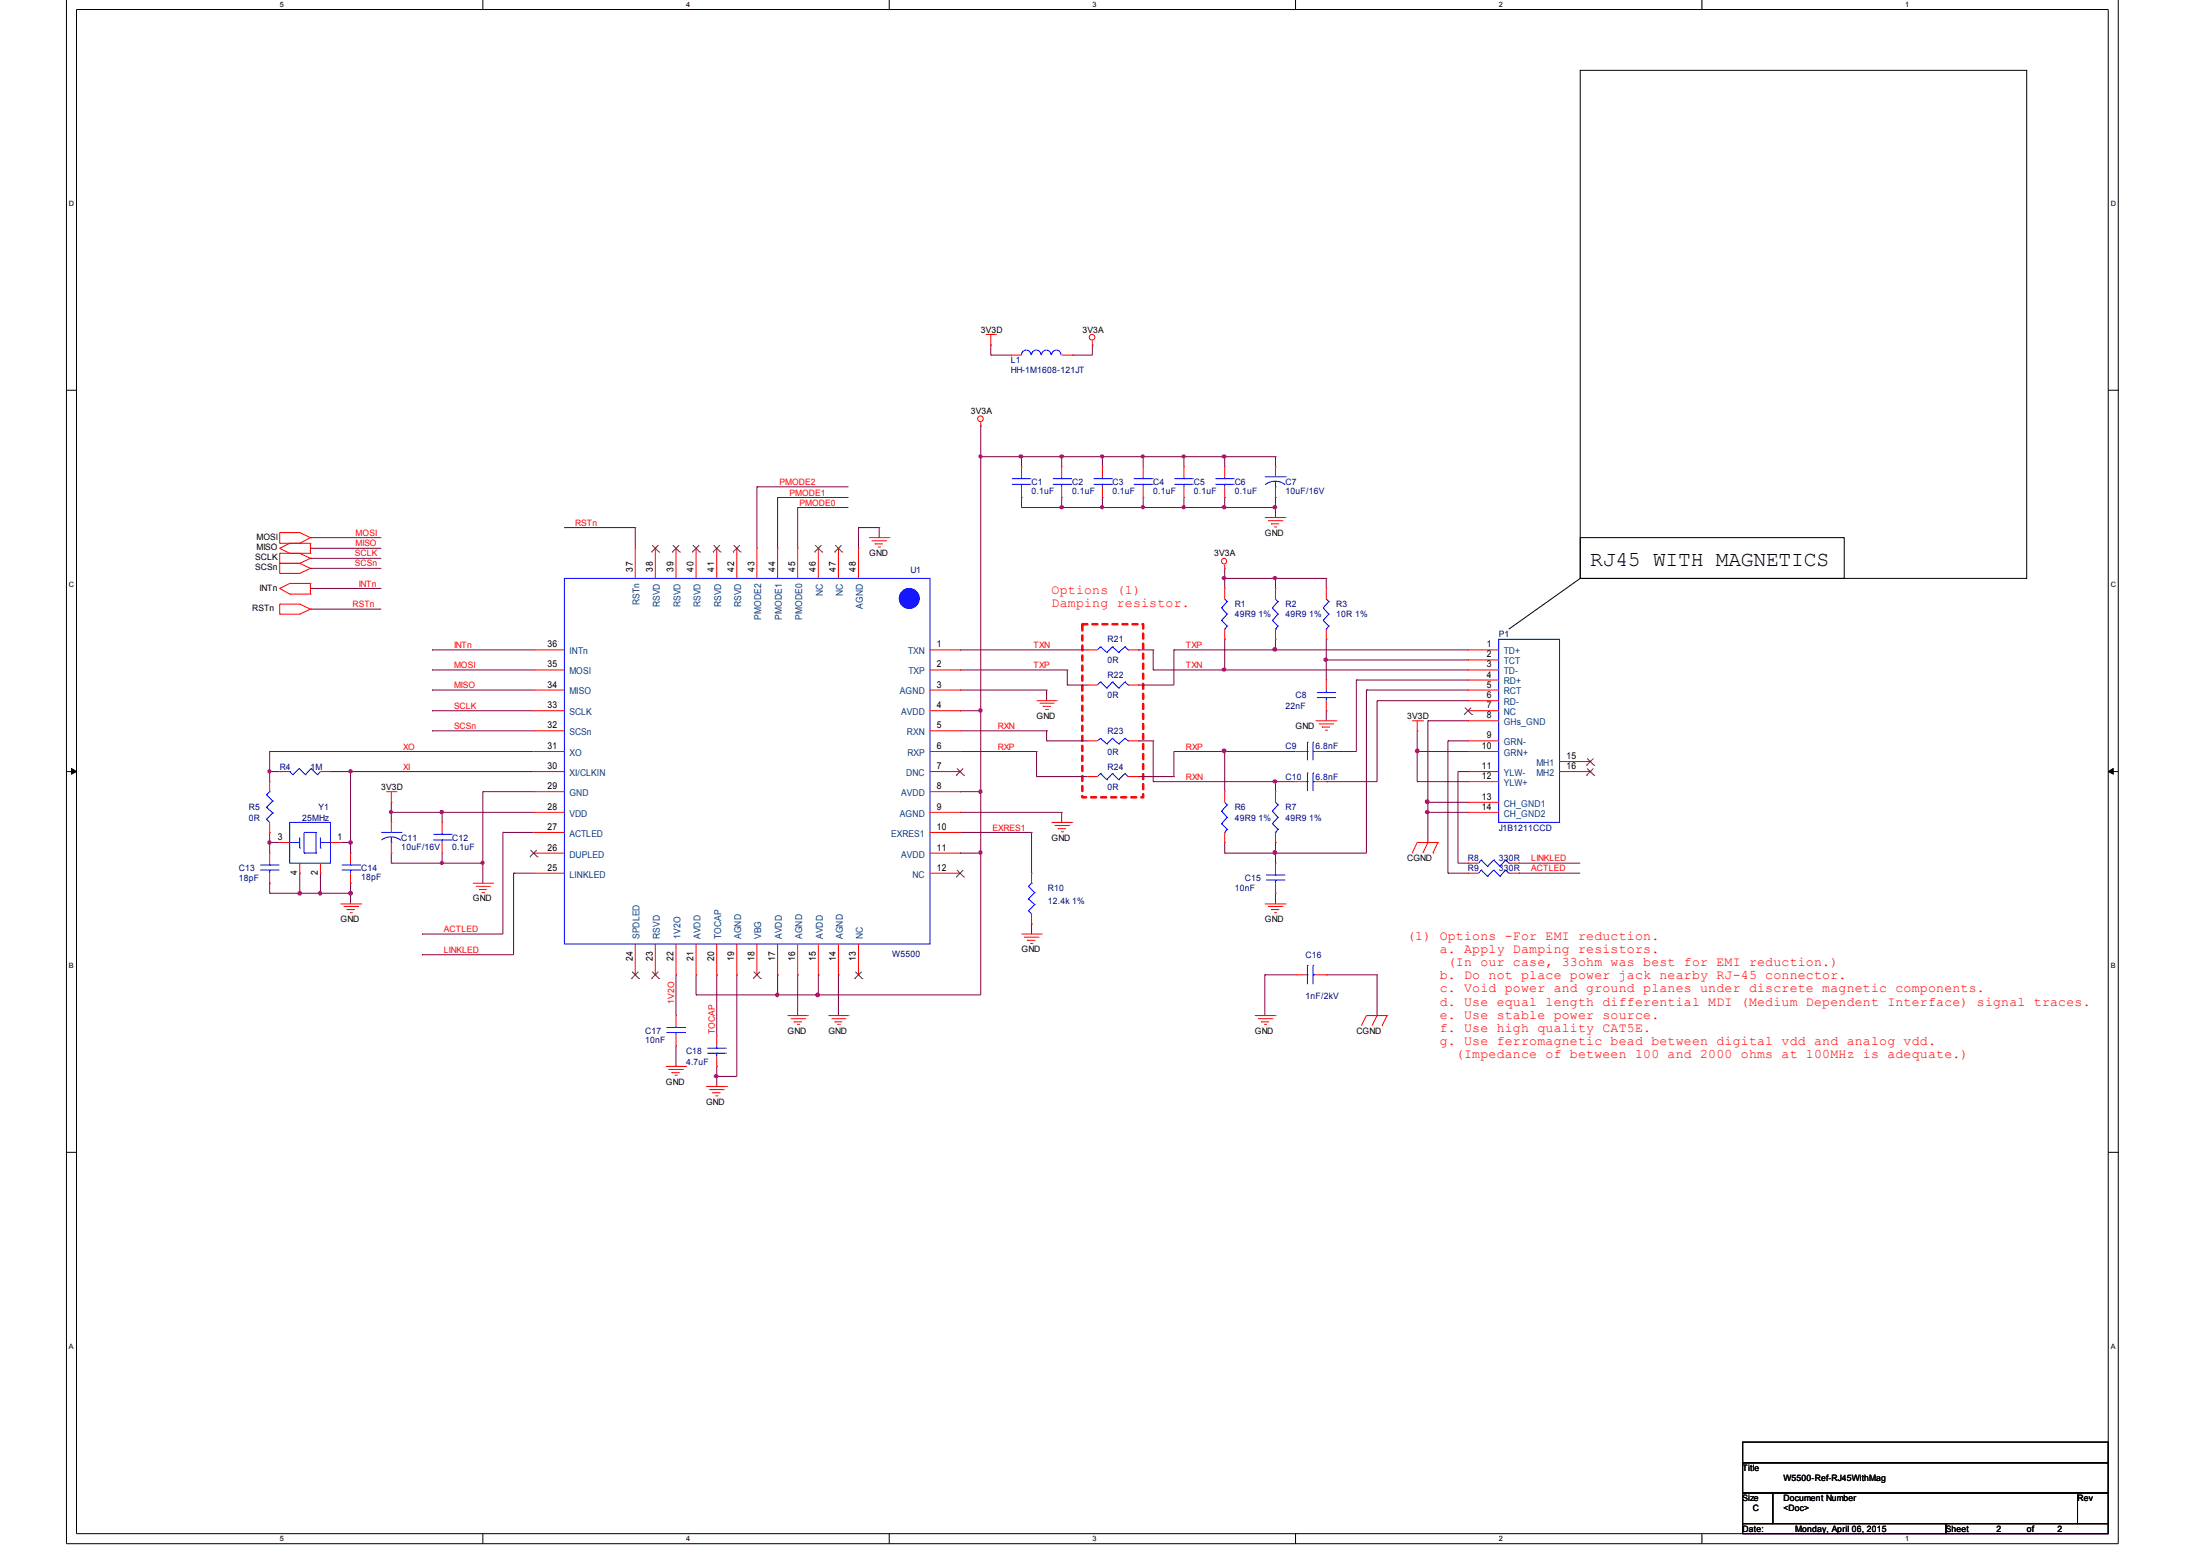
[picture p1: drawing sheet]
<svg xmlns="http://www.w3.org/2000/svg" width="297mm" height="210mm" viewBox="0 0 297 210" stroke-linecap="round" stroke-linejoin="round" font-family="sans-serif">
<path d="M9 -.1v208.5h277v-208.5M10.3 1.3h274.3v205.7h-274.3z" fill="none" stroke="#000" stroke-width=".14"/>
<g fill="#fff">
<path d="M37.8 .1h.4v1h-.4z"/>
<path d="M37.8 207.2h.4v1h-.4z"/>
</g>
<path d="M65.2 -.1v1.4M65.2 207v1.4" fill="none" stroke="#000" stroke-width=".14"/>
<g fill="#fff">
<path d="M92.6 .1h.4v1h-.4z"/>
<path d="M92.6 207.2h.4v1h-.4z"/>
</g>
<path d="M120.1 -.1v1.4M120.1 207v1.4" fill="none" stroke="#000" stroke-width=".14"/>
<g fill="#fff">
<path d="M147.5 .1h.4v1h-.4z"/>
<path d="M147.5 207.2h.4v1h-.4z"/>
</g>
<path d="M174.9 -.1v1.4M174.9 207v1.4" fill="none" stroke="#000" stroke-width=".14"/>
<g fill="#fff">
<path d="M202.4 .1h.4v1h-.4z"/>
<path d="M202.4 207.2h.4v1h-.4z"/>
</g>
<path d="M229.8 -.1v1.4M229.8 207v1.4" fill="none" stroke="#000" stroke-width=".14"/>
<g fill="#fff">
<path d="M257.2 .1h.4v1h-.4z"/>
<path d="M257.2 207.2h.4v1h-.4z"/>
<path d="M9.3 26.9h.5v1.1h-.5z"/>
<path d="M285 26.9h.5v1.1h-.5z"/>
<path d="M9.3 78.3h.5v1h-.5z"/>
<path d="M285 78.3h.5v1h-.5z"/>
</g>
<path d="M9 52.7h1.3M284.6 52.7h1.4" fill="none" stroke="#000" stroke-width=".14"/>
<g fill="#fff">
<path d="M9.3 129.8h.5v1h-.5z"/>
<path d="M285 129.8h.5v1h-.5z"/>
</g>
<path d="M9 104.2h1.3M284.6 104.2h1.4" fill="none" stroke="#000" stroke-width=".14"/>
<path d="M9.7 103.7l.6 .5-.6 .3zM284.6 104.2l.7-.5v.8z" fill="#000" stroke="#000" stroke-width=".14"/>
<g fill="#fff">
<path d="M9.3 181.2h.5v1h-.5z"/>
<path d="M285 181.2h.5v1h-.5z"/>
</g>
<g fill="none" stroke="#000" stroke-width=".14">
<path d="M213.4 9.5h60.2v68.6h-60.2zM213.4 72.6h35.6v5.5h-35.6zM213.4 78.1h.1M213.4 78.1l-9.7 6.8M9 155.5h1.3M284.6 155.5h1.4M235.3 194.7h49.3v2.8h-49.3zM235.3 197.5h49.3v4h-49.3zM235.3 201.5h4.1v4.2h-4.1zM235.3 205.7h27.4v1.3h-27.4zM239.4 201.5h41.1v4.2h-41.1zM262.7 205.7h21.9v1.3h-21.9z"/>
<path d="M280.5 201.5h4.1v4.2h-4.1z"/>
</g>
<path d="M146.1 84.3h8.2v23.3h-8.2v-23.3" fill="none" stroke="#f00" stroke-width=".34" stroke-dasharray=".7 .7"/>
<g fill="none" stroke="#800040" stroke-width=".14">
<path d="M132.4 57.5h.1M132.4 57.5v76.8h-38.4M133.8 46.6h.1M133.8 47.9h.1M133.8 46.6v1.3M133.8 47.9h2.7M144.8 47.9h.1M147.5 46.6h.1M147.5 46.6v1.3h-2.7M41.9 79.4h.1M41.9 74h.1M41.9 72.6h.1"/>
<path d="M41.9 75.4h.1M41.9 76.7h.1M41.9 79.4h9.6M41.9 74h9.6M41.9 72.6h9.6M41.9 75.4h9.6M41.9 76.7h9.6M76.2 71.2h.1M76.2 71.2h9.6M85.8 71.2h.1M85.8 71.2v2.8M102.2 65.7h.1"/>
<path d="M102.2 65.7v8.3M102.2 65.7h12.4M105 67.2h.1M105 67.2v6.8M105 67.2h9.6M107.7 68.5h.1M107.7 68.5v5.5M107.7 68.5h6.9M115.9 71.2h.1M115.9 71.2v2.8M115.9 71.2h2.8M118.7 71.2h.1"/>
<path d="M118.7 71.2v1.4M132.4 61.7h.1M132.4 61.7h39.8M137.9 68.5h.1M137.9 67.2h.1M137.9 61.7h.1M137.9 68.5h34.3M137.9 61.7v1.3M137.9 67.2v1.3M143.3 67.2h.1M143.3 68.5h.1M143.3 61.7h.1"/>
<path d="M143.3 61.7v1.3M143.3 67.2v1.3M148.8 61.7h.1M148.8 68.5h.1M148.8 67.2h.1M148.8 61.7v1.3M148.8 67.2v1.3M154.3 67.2h.1M154.3 61.7h.1M154.3 68.5h.1M154.3 61.7v1.3M154.3 67.2v1.3"/>
<path d="M159.9 67.2h.1M159.9 68.5h.1M159.9 61.7h.1M159.9 61.7v1.3M159.9 67.2v1.3M165.4 67.2h.1M165.4 61.7h.1M165.4 68.5h.1M165.4 76.7h.1M165.4 78.1h.1M165.4 61.7v1.3M165.4 67.2v1.3"/>
<path d="M165.4 76.7v2.7M165.4 78.1h13.7M172.2 61.7h.1M172.2 67.2h.1M172.2 68.5h.1M172.2 78.1h.1M172.2 61.7v1.3M172.2 67.2v2.7M172.2 78.1v1.3M179.1 78.1h.1M179.1 78.1v1.3M41.9 82.2h.1"/>
<path d="M41.9 82.2h9.6M58.3 95.9h.1M58.3 93.1h.1M58.3 90.4h.1M58.3 98.7h.1M58.3 87.7h.1M58.3 93.1h13.8M58.3 87.7h13.8M58.3 95.9h13.8M58.3 90.4h13.8M58.3 98.7h13.8M129.6 93.1h.1"/>
<path d="M129.6 87.7h.1M129.6 95.9h.1M129.6 90.4h.1M129.6 93.1h11.7M129.6 87.7h17.2M129.6 95.9h2.8M129.6 90.4h14.5M129.6 98.7h11.7M132.4 95.9h.1M141.3 93.1h.1M141.3 98.7h.1M141.3 93.1v1.5"/>
<path d="M141.3 98.7v1.3M144.1 90.4h.1M144.1 92.5h.1M144.1 90.4v2.1M144.1 92.5h2.7M153.7 92.5h.1M153.7 87.7h.1M153.7 87.7h2M155.7 90.4h.1M155.7 87.7h.1M155.7 90.4h42.5M155.7 87.7v2.7"/>
<path d="M158.5 87.7h.1M158.5 87.7h39.7M158.5 87.7v4.8h-4.8M165.4 90.4h.1M165.4 86.3h.1M165.4 86.3v4.1M172.2 87.7h.1M172.2 86.3h.1M172.2 86.3v1.4M179.1 89.1h.1M179.1 95.9h.1M179.1 86.3h.1"/>
<path d="M179.1 89.1h19.1M179.1 86.3v5.5M179.1 95.9v1.4M183.1 91.8h.1M183.1 91.8v9.6h-4M183.1 91.8h15.1M184.5 93.1h.1M184.5 93.1h13.7M184.5 93.1v22.1h-19.1M185.9 94.6h.1M185.9 94.6v10.9h-6.8M185.9 94.6h12.3"/>
<path d="M191.3 98.7h.1M191.3 98.7v6.8M192.8 97.3h.1M192.8 97.3v16.4M192.8 97.3h5.4M36.4 119.2h.1M36.4 113.7h.1M36.4 104.2h.1M36.4 101.4h.1M36.4 112.4h.1M36.4 101.4h35.7M36.4 104.2h1.4"/>
<path d="M36.4 101.4v4.1M36.4 112.4v2.8M36.4 119.2v1.4M36.4 113.7h1.4M37.8 104.2h.1M37.8 113.7h.1M40.5 117.9h.1M40.5 117.9v2.7M43.3 117.9h.1M43.3 117.9v2.7M44.6 104.2h.1M44.6 104.2h27.5"/>
<path d="M46 113.7h1.3M47.3 119.2h.1M47.3 113.7h.1M47.3 104.2h.1M47.3 104.2v11M47.3 119.2v2.8M52.8 109.7h.1M52.8 115.2h.1M52.8 116.5h.1M52.8 108.3h.1M52.8 109.7h19.3M52.8 116.5h12.4"/>
<path d="M52.8 108.3v2.7M52.8 115.2v1.3M59.7 109.7h.1M59.7 115.2h.1M59.7 116.5h.1M59.7 109.7v1.3M59.7 115.2v1.3M65.2 116.5h.1M65.2 106.9h.1M65.2 106.9h6.9M65.2 106.9v12.3M67.9 112.4h.1"/>
<path d="M67.9 112.4h4.2M67.9 112.4v13.7h-10.9M69.3 117.9h.1M69.3 117.9h2.8M69.3 117.9v11h-12.3M129.6 106.9h.1M129.6 115.2h.1M129.6 109.7h.1M129.6 112.4h.1M129.6 101.4h.1M129.6 106.9h2.8M129.6 115.2h2.8"/>
<path d="M129.6 109.7h13.7M129.6 101.4h10.4M129.6 112.4h9.7M132.4 106.9h.1M132.4 115.2h.1M139.3 112.4h.1M139.3 112.4v5.5M140 104.8h.1M140 101.4h.1M140 104.8h6.8M140 101.4v3.4M141.3 100h.1"/>
<path d="M141.3 100h5.5M143.3 109.7h.1M143.3 109.7v1.3M153.7 100h.1M153.7 104.8h.1M153.7 100h2M153.7 104.8h4.8M155.7 105.5h.1M155.7 100h.1M155.7 105.5h19.2M155.7 100v5.5M158.5 101.4h.1"/>
<path d="M158.5 104.8h.1M158.5 101.4v3.4M158.5 101.4h16.4M165.4 101.4h.1M165.4 113.7h.1M165.4 115.2h.1M165.4 101.4v5.5M165.4 113.7v1.5M172.2 105.5h.1M172.2 115.2h.1M172.2 113.7h.1M172.2 105.5v1.4"/>
<path d="M172.2 113.7v2.8M179.1 101.4h.1M179.1 105.5h.1M191.3 101.4h.1M191.3 105.5h.1M191.3 105.5h6.9M191.3 101.4h6.9M192.8 108.3h.1M192.8 109.7h.1M192.8 109.7h5.4M192.8 108.3h5.4M195.5 100h.1"/>
<path d="M195.5 117.9h.1M195.5 100h2.7M195.5 100v17.9M195.5 117.9h2.7M196.8 104.2h.1M196.8 104.2h1.4M196.8 104.2v12.3h1.4M198.2 104.2h.1M198.2 116.5h.1M205.1 116.5h.1M205.1 117.9h.1M205.1 116.5h8.3"/>
<path d="M205.1 117.9h8.3M36.4 120.6h.1M36.4 120.6h10.9M40.5 120.6h.1M43.3 120.6h.1M47.3 120.6h.1M57 128.9h.1M57 126.1h.1M91.3 131.6h.1M91.3 131.6v5.5M94 131.6h.1M94 134.3h.1"/>
<path d="M94 131.6v2.7M96.8 131.6h.1M96.8 131.6v8.2M99.5 131.6h.1M99.5 131.6v13.7h-2.7M105 131.6h.1M105 134.3h.1M105 131.6v2.7M107.7 131.6h.1M107.7 131.6v5.5M110.5 131.6h.1M110.5 134.3h.1"/>
<path d="M110.5 131.6v2.7M113.2 131.6h.1M113.2 131.6v5.5M139.3 124.7h.1M139.3 124.7v1.4M170.8 131.6h.1M170.8 131.6v5.5M170.8 131.6h4.1M172.2 120.6h.1M172.2 120.6v1.4M179.1 131.6h.1M179.1 131.6h6.8"/>
<path d="M185.9 131.6h.1M185.9 131.6v5.5M91.3 141.2h.1M91.3 141.2v2.7M96.8 145.3h.1M96.8 143.9h.1M96.8 143.9v2.8"/>
</g>
<g fill="#f0f" stroke="#f0f" stroke-width=".14">
<path d="M143.2 68.3h.3l.1 .2-.1 .1h-.3l-.1-.1z" fill-rule="evenodd"/>
<path d="M143.2 61.5h.3l.1 .1-.1 .2h-.3l-.1-.2z" fill-rule="evenodd"/>
<path d="M137.7 61.5h.3l.1 .1-.1 .2h-.3l-.1-.2z" fill-rule="evenodd"/>
<path d="M171.9 105.3h.4l.1 .2-.1 .1h-.4v-.1z" fill-rule="evenodd"/>
<path d="M165.1 61.5h.3l.1 .1-.1 .2h-.3l-.1-.2z" fill-rule="evenodd"/>
<path d="M171.9 68.3h.4l.1 .2-.1 .1h-.4v-.1z" fill-rule="evenodd"/>
<path d="M165.1 68.3h.3l.1 .2-.1 .1h-.3l-.1-.1z" fill-rule="evenodd"/>
<path d="M178.8 88.9h.4v.1v.2h-.4l-.1-.2z" fill-rule="evenodd"/>
<path d="M165.1 90.2h.3l.1 .2-.1 .1h-.3l-.1-.1z" fill-rule="evenodd"/>
<path d="M192.5 109.5h.4l.1 .1-.1 .2h-.4l-.1-.2z" fill-rule="evenodd"/>
<path d="M96.5 145.1h.4v.2v.1h-.4l-.1-.1z" fill-rule="evenodd"/>
<path d="M171.9 77.9h.4l.1 .1-.1 .2h-.4v-.2z" fill-rule="evenodd"/>
<path d="M165.1 77.9h.3l.1 .1-.1 .2h-.3l-.1-.2z" fill-rule="evenodd"/>
<path d="M47.1 104h.4l.1 .1-.1 .2h-.4v-.2z" fill-rule="evenodd"/>
<path d="M143.2 68.3h.3l.1 .2-.1 .1h-.3l-.1-.1z" fill-rule="evenodd"/>
<path d="M143.2 61.5h.3l.1 .1-.1 .2h-.3l-.1-.2z" fill-rule="evenodd"/>
<path d="M137.7 61.5h.3l.1 .1-.1 .2h-.3l-.1-.2z" fill-rule="evenodd"/>
<path d="M171.9 105.3h.4l.1 .2-.1 .1h-.4v-.1z" fill-rule="evenodd"/>
<path d="M165.1 61.5h.3l.1 .1-.1 .2h-.3l-.1-.2z" fill-rule="evenodd"/>
<path d="M171.9 68.3h.4l.1 .2-.1 .1h-.4v-.1z" fill-rule="evenodd"/>
<path d="M165.1 68.3h.3l.1 .2-.1 .1h-.3l-.1-.1z" fill-rule="evenodd"/>
<path d="M178.8 88.9h.4v.1v.2h-.4l-.1-.2z" fill-rule="evenodd"/>
<path d="M165.1 90.2h.3l.1 .2-.1 .1h-.3l-.1-.1z" fill-rule="evenodd"/>
<path d="M192.5 109.5h.4l.1 .1-.1 .2h-.4l-.1-.2z" fill-rule="evenodd"/>
<path d="M96.5 145.1h.4v.2v.1h-.4l-.1-.1z" fill-rule="evenodd"/>
<path d="M171.9 77.9h.4l.1 .1-.1 .2h-.4v-.2z" fill-rule="evenodd"/>
<path d="M165.1 77.9h.3l.1 .1-.1 .2h-.3l-.1-.2z" fill-rule="evenodd"/>
<path d="M47.1 104h.4l.1 .1-.1 .2h-.4v-.2z" fill-rule="evenodd"/>
<circle cx="47.3" cy="120.6" r=".25"/>
<circle cx="43.2" cy="120.6" r=".24"/>
<circle cx="132.4" cy="106.8" r=".24"/>
<circle cx="132.4" cy="95.9" r=".21"/>
<circle cx="132.4" cy="61.6" r=".21"/>
<circle cx="159.8" cy="68.5" r=".21"/>
<circle cx="148.8" cy="68.5" r=".21"/>
<circle cx="159.8" cy="61.6" r=".21"/>
<circle cx="148.8" cy="61.6" r=".21"/>
<circle cx="154.3" cy="68.5" r=".21"/>
<circle cx="154.3" cy="61.6" r=".21"/>
<circle cx="165.3" cy="101.4" r=".25"/>
<circle cx="172.1" cy="115.1" r=".25"/>
<circle cx="132.4" cy="115.1" r=".24"/>
<circle cx="110.4" cy="134.3" r=".25"/>
<circle cx="192.7" cy="108.2" r=".25"/>
<circle cx="191.3" cy="101.4" r=".25"/>
<circle cx="172.1" cy="87.6" r=".25"/>
<circle cx="47.3" cy="113.7" r=".25"/>
<circle cx="36.3" cy="113.7" r=".24"/>
<circle cx="36.4" cy="104.1" r=".21"/>
<circle cx="65.2" cy="116.5" r=".21"/>
<circle cx="52.8" cy="109.6" r=".21"/>
<circle cx="59.6" cy="116.5" r=".21"/>
<circle cx="59.6" cy="109.6" r=".21"/>
<circle cx="104.9" cy="134.3" r=".24"/>
<circle cx="40.5" cy="120.6" r=".25"/>
</g>
<g fill="none" stroke="#f00" stroke-width=".14">
<path d="M132.4 57.5h.1M132.4 57v.5M133.1 45.1h1.4M133.8 46.6h.1M133.8 45.1v1.5M134.5 45.1h.1M136.5 47.9h.1M136.5 47.9h1.4M143.3 47.9h1.5M144.8 47.9h.1M147.5 46.6h.1M147.5 46v.6"/>
<path d="M37.8 71.9h.1M37.8 73.3h.1M37.8 74h.1M37.8 74.7h.1M37.8 76h.1M37.8 77.4h.1M37.8 79.4h.1M37.8 71.9h2.7M37.8 71.9v1.4M37.8 74.7v2.7M37.8 73.3h4.1M37.8 74l1.3 .7"/>
<path d="M37.8 74.7h4.1M37.8 76h2.7M37.8 77.4h2.7M37.8 79.4l1.3 .8M39.1 74.7h.1M39.1 73.3h.1M39.1 78.8h.1M39.1 73.3l-1.3 .7M39.1 78.8h2.8M39.1 78.8l-1.3 .6M40.5 71.9h.1M40.5 73.3h.1"/>
<path d="M40.5 74.7h.1M40.5 76h.1M40.5 77.4h.1M40.5 71.9l1.4 .7M40.5 74.7l1.4 .7M40.5 76l1.4 .7M41.9 72.6h.1M41.9 74.7h.1M41.9 73.3h.1M41.9 75.4h.1M41.9 76.7h.1M41.9 78.8h.1"/>
<path d="M41.9 72.6l-1.4 .7M41.9 73.3v1.4M41.9 78.8v1.4M41.9 75.4l-1.4 .6M41.9 76.7l-1.4 .7M85.8 74h.1M85.8 74v4.1M88.5 74h.1M88.5 74v4.1M91.3 74h.1M91.3 74v4.1M94 74h.1"/>
<path d="M94 74v4.1M96.8 74h.1M96.8 74v4.1M99.5 74h.1M99.5 74v4.1M102.2 74h.1M102.2 74v4.1M105 74h.1M105 74v4.1M107.7 74h.1M107.7 74v4.1M110.5 74h.1"/>
<path d="M110.5 74v4.1M113.2 74h.1M113.2 74v4.1M115.9 74h.1M115.9 74v4.1M117.3 72.6h2.8M117.7 73h1.9M118.1 73.4h.1M118.1 73.4h1.1M118.5 73.8h.3M118.8 73.8h.1M119.6 73h.1"/>
<path d="M120.1 72.6h.1M137.9 63h.1M137.9 67.2h.1M137.9 63v1.4M137.9 65.7v1.5M143.3 63h.1M143.3 67.2h.1M143.3 63v1.4M143.3 65.7v1.5M148.8 63h.1M148.8 67.2h.1M148.8 63v1.4"/>
<path d="M148.8 65.7v1.5M154.3 63h.1M154.3 67.2h.1M154.3 63v1.4M154.3 65.7v1.5M159.9 63h.1M159.9 67.2h.1M159.9 63v1.4M159.9 65.7v1.5M165.4 76.7h.1M165.4 63h.1M165.4 67.2h.1"/>
<path d="M165.4 79.4h.1M165.4 63v1.4M165.4 65.7v1.5M165.4 76.2v.5M165.4 79.4v1.5M170.8 69.9h2.8M171.2 70.3h1.9M171.6 70.7h.1M171.6 70.7h1.1M172 71.1h.3M172.2 79.4h.1M172.2 63h.1"/>
<path d="M172.2 67.2h.1M172.2 63v1.4M172.2 65.7v1.5M172.2 79.4v1.5M172.3 71.1h.1M173.1 70.3h.1M173.6 69.9h.1M179.1 79.4h.1M179.1 79.4v1.5M37.8 81.5h.1M37.8 82.9h.1M37.8 81.5v1.4"/>
<path d="M37.8 81.5h2.7M37.8 82.9h2.7M39.1 80.2h.1M39.1 80.2h2.8M40.5 81.5h.1M40.5 82.9h.1M40.5 81.5l1.4 .7M41.9 80.2h.1M41.9 82.2h.1M41.9 82.2l-1.4 .7M72.1 98.7h.1M72.1 95.9h.1"/>
<path d="M72.1 93.1h.1M72.1 90.4h.1M72.1 87.7h.1M72.1 87.7h4.1M72.1 90.4h4.1M72.1 93.1h4.1M72.1 95.9h4.1M72.1 98.7h4.1M125.6 87.7h4M125.6 90.4h4M125.6 93.1h4M125.6 95.9h4"/>
<path d="M125.6 98.7h4M129.6 87.7h.1M129.6 90.4h.1M129.6 93.1h.1M129.6 95.9h.1M129.6 98.7h.1M140 94.6h2.7M140.4 94.9h1.8M140.8 95.3h.1M140.8 95.3h1.1M141.1 95.8h.4M141.5 95.8h.1"/>
<path d="M142.2 94.9h.1M142.7 94.6h.1M146.8 87.7h.1M146.8 92.5h.1M146.8 87.7h1.4M146.8 92.5h1.4M152.3 87.7h1.4M152.3 92.5h1.4M153.7 87.7h.1M153.7 92.5h.1M165.4 86.3h.1M165.4 84.9v1.4"/>
<path d="M172.2 86.3h.1M172.2 84.9v1.4M177.6 97.3h2.8M178.1 97.7h1.9M178.5 98.1h.1M178.5 98.1h1.1M178.9 98.6h.3M179.1 91.8h.1M179.1 95.9h.1M179.1 86.3h.1M179.1 84.9v1.4M179.1 91.8v1.3"/>
<path d="M179.1 94.6v1.3M179.2 98.6h.1M180 97.7h.1M180.4 97.3h.1M190.7 97.3h1.4M191.3 98.7h.1M191.3 97.3v1.4M192.1 97.3h.1M198.2 87.7h.1M198.2 89.1h.1M198.2 90.4h.1M198.2 91.8h.1"/>
<path d="M198.2 93.1h.1M198.2 94.6h.1M198.2 95.9h.1M198.2 97.3h.1M198.2 94.6h4.2M198.2 97.3h4.2M198.2 87.7h4.2M198.2 90.4h4.2M198.2 93.1h4.2M198.2 95.9h4.2M198.2 89.1h4.2M198.2 91.8h4.2"/>
<path d="M36.4 112.4h.1M36.4 105.5h.1M36.4 115.2h.1M36.4 119.2h.1M36.4 105.5v1.4M36.4 111v1.4M36.4 115.2v1.3M36.4 117.9v1.3M37.8 104.2h.1M37.8 113.7h.1M37.8 113.7h1.3M37.8 104.2h1.3"/>
<path d="M40.5 117.9h.1M40.5 116.5v1.4M43.3 117.9h.1M43.3 104.2h1.3M43.3 116.5v1.4M44.6 104.2h.1M44.6 113.7h1.4M46 113.7h.1M47.3 115.2h.1M47.3 119.2h.1M47.3 115.2v1.3M47.3 117.9v1.3"/>
<path d="M52.2 106.9h1.3M52.8 108.3h.1M52.8 111h.1M52.8 115.2h.1M52.8 106.9v1.4M52.8 111v1.4M52.8 113.7v1.5M53.5 106.9h.1M59.7 111h.1M59.7 115.2h.1M59.7 111v1.4M59.7 113.7v1.5"/>
<path d="M63.8 119.2h2.7M64.3 119.6h1.8M66.1 119.6h.1M66.5 119.2h.1M72.1 117.9h.1M72.1 115.2h.1M72.1 112.4h.1M72.1 109.7h.1M72.1 106.9h.1M72.1 104.2h.1M72.1 101.4h.1M72.1 106.9h4.1"/>
<path d="M72.1 104.2h4.1M72.1 117.9h4.1M72.1 101.4h4.1M72.1 109.7h4.1M72.1 112.4h4.1M72.1 115.2h4.1M125.6 106.9h4M125.6 104.2h4M125.6 117.9h4M125.6 101.4h4M125.6 109.7h4M125.6 112.4h4"/>
<path d="M125.6 115.2h4M129.6 101.4h.1M129.6 104.2h.1M129.6 106.9h.1M129.6 109.7h.1M129.6 112.4h.1M129.6 115.2h.1M129.6 117.9h.1M139.3 117.9h.1M139.3 117.9v1.3M142 111h2.8M142.4 111.4h2"/>
<path d="M142.8 111.9h.1M142.8 111.9h1.1M143.3 112.3h.2M143.5 112.3h.1M144.4 111.4h.1M144.8 111h.1M146.8 104.8h.1M146.8 100h.1M146.8 104.8h1.4M146.8 100h1.4M152.3 104.8h1.4M152.3 100h1.4"/>
<path d="M153.7 104.8h.1M153.7 100h.1M165.4 106.9h.1M165.4 113.7h.1M165.4 106.9v1.4M165.4 112.4v1.3M172.2 106.9h.1M172.2 113.7h.1M172.2 116.5h.1M172.2 106.9v1.4M172.2 112.4v1.3M172.2 116.5v1.4"/>
<path d="M172.2 119.2v1.4M174.9 105.5h.1M174.9 101.4h.1M174.9 105.5h1.4M174.9 101.4h1.4M177.6 105.5h1.5M177.6 101.4h1.5M179.1 105.5h.1M179.1 101.4h.1M191.3 113.7h.1M191.3 113.7l-.6 1.5M191.3 113.7h2.8"/>
<path d="M192.8 113.7h.1M192.8 113.7l-.7 1.5M193.5 115.2h.1M194.1 113.7h.1M194.1 113.7l-.6 1.5M198.2 117.9h.1M198.2 116.5h.1M198.2 105.5h.1M198.2 104.2h.1M198.2 101.4h.1M198.2 100h.1M198.2 108.3h.1"/>
<path d="M198.2 109.7h.1M198.2 104.2h4.2M198.2 105.5h4.2M198.2 117.9h1.4M198.2 101.4h4.2M198.2 100h4.2M198.2 109.7h4.2M198.2 116.5h1.4M198.2 108.3h4.2M203.7 117.9h1.4M203.7 116.5h1.4M205.1 117.9h.1"/>
<path d="M205.1 116.5h.1M210.6 104.2h4.1M210.6 102.8h4.1M214.7 102.8h.1M214.7 104.2h.1M46 122h2.8M46.4 122.4h1.9M46.8 122.8h.1M46.8 122.8h1.1M47.2 123.2h.3M47.5 123.2h.1M48.3 122.4h.1"/>
<path d="M48.8 122h.1M64.7 120.1h.1M64.7 120.1h1M65 120.5h.4M65.4 120.5h.1M85.8 131.6h.1M85.8 127.4v4.2M88.5 131.6h.1M88.5 127.4v4.2M91.3 131.6h.1M91.3 137.1h.1M91.3 127.4v4.2"/>
<path d="M91.3 137.1v1.3M91.3 139.8v1.4M94 131.6h.1M94 127.4v4.2M96.8 139.8h.1M96.8 131.6h.1M96.8 127.4v4.2M96.8 139.8v1.4M99.5 131.6h.1M99.5 127.4v4.2M102.2 131.6h.1M102.2 127.4v4.2"/>
<path d="M105 131.6h.1M105 127.4v4.2M106.3 137.1h2.8M106.8 137.5h1.9M107.2 137.9h.1M107.2 137.9h1.1M107.6 138.3h.3M107.7 131.6h.1M107.7 127.4v4.2M107.9 138.3h.1M108.7 137.5h.1M109.1 137.1h.1"/>
<path d="M110.5 131.6h.1M110.5 127.4v4.2M111.8 137.1h2.8M112.3 137.5h1.8M112.7 137.9h.1M112.7 137.9h1M113 138.3h.4M113.2 131.6h.1M113.2 127.4v4.2M113.4 138.3h.1M114.1 137.5h.1M114.6 137.1h.1"/>
<path d="M115.9 131.6h.1M115.9 127.4v4.2M137.9 126.1h2.7M138.3 126.5h1.9M138.7 126.9h.1M138.7 126.9h1.1M139.1 127.4h.3M139.3 124.7h.1M139.3 123.4v1.3M139.4 127.4h.1M140.2 126.5h.1M140.6 126.1h.1"/>
<path d="M169.4 137.1h2.8M169.8 137.5h2M170.3 137.9h.1M170.3 137.9h1.1M170.7 138.3h.2M170.8 122h2.8M170.9 138.3h.1M171.2 122.4h1.9M171.6 122.8h.1M171.6 122.8h1.1M171.8 137.5h.1M172 123.2h.3"/>
<path d="M172.2 137.1h.1M172.2 120.6h.1M172.3 123.2h.1M173.1 122.4h.1M173.6 122h.1M174.9 131.6h.1M174.9 131.6h1.4M177.6 131.6h1.5M179.1 131.6h.1M184.5 137.1h.1M184.5 137.1h2.8M184.5 137.1l-.7 1.3"/>
<path d="M185.9 137.1h.1M185.9 137.1l-.6 1.3M186.6 138.4h.1M187.3 137.1h.1M187.3 137.1l-.7 1.3M89.9 143.9h2.7M90.3 144.4h1.9M90.7 144.8h.1M90.7 144.8h1.1M91.1 145.1h.3M91.3 141.2h.1M91.4 145.1h.1"/>
<path d="M92.2 144.4h.1M92.6 143.9h.1M95.3 146.7h2.8M95.8 147.1h1.9M96.2 147.5h.1M96.2 147.5h1.1M96.6 147.9h.3M96.8 143.9h.1M96.8 142.6v1.3M96.9 147.9h.1M97.7 147.1h.1M98.1 146.7h.1"/>
<circle cx="132.4" cy="56.5" r=".38"/>
<circle cx="147.4" cy="45.5" r=".38"/>
<circle cx="165.2" cy="75.7" r=".36"/>
</g>
<g fill="none" stroke="#00f" stroke-width=".14">
<path d="M139.2 47.9a.64 .64 0 0 0-.6-.6 .64 .64 0 0 0-.7 .6M140.5 47.9a.64 .64 0 0 0-.6-.6 .64 .64 0 0 0-.6 .6M141.9 47.9a.64 .64 0 0 0-.6-.6 .64 .64 0 0 0-.7 .6M143.3 47.9a.64 .64 0 0 0-.7-.6 .64 .64 0 0 0-.6 .6M76.2 78.1h49.4v49.3h-49.4zM136.7 65.4h2.4M136.7 64.6h2.4M137.9 64.6h.1M137.9 65.4h.1M137.9 64.4v.2M137.9 65.4v.3M139.1 65.4h.1"/>
<path d="M139.1 64.6h.1M142.2 65.4h2.4M142.2 64.6h2.4M143.3 64.6h.1M143.3 65.4h.1M143.3 64.4v.2M143.3 65.4v.3M144.6 65.4h.1M144.6 64.6h.1M147.7 65.4h2.4M147.7 64.6h2.4M148.8 64.6h.1"/>
<path d="M148.8 65.4h.1M148.8 64.4v.2M148.8 65.4v.3M150.1 65.4h.1M150.1 64.6h.1M153.1 65.4h2.5M153.1 64.6h2.5M154.3 64.6h.1M154.3 65.4h.1M154.3 64.4v.2M154.3 65.4v.3M155.6 65.4h.1"/>
<path d="M155.6 64.6h.1M158.6 65.4h2.4M158.6 64.6h2.4M159.9 64.6h.1M159.9 65.4h.1M159.9 64.4v.2M159.9 65.4v.3M161 65.4h.1M161 64.6h.1M164.1 65.4h2.4M164.1 64.6h2.4M165.4 64.6h.1"/>
<path d="M165.4 65.4h.1M165.4 64.4v.2M165.4 65.4v.3M166.5 65.4h.1M166.5 64.6h.1M170.8 64.4h2.8M172.2 65.7h.1M172.2 65a2.17 2.17 0 0 1 1.3 .4M172.2 65a2.18 2.18 0 0 0-1.4 .4M172.2 65v.7M173.6 64.4h.1M148.6 99.7h.1"/>
<path d="M148.6 87.3h.1M148.6 92h.1M148.6 99.7l-.4 .3M148.6 99.7l.8 .7M148.6 87.3l-.4 .4M148.6 87.3l.8 .8M148.6 92l-.4 .5M148.6 92l.8 .9M149.4 88.1h.1M149.4 92.9h.1M150.2 99.7h.1M150.2 87.3h.1"/>
<path d="M150.2 92h.1M150.2 99.7l-.8 .7M150.2 99.7l.8 .7M150.2 87.3l-.8 .8M150.2 87.3l.8 .8M150.2 92l-.8 .9M150.2 92l.8 .9M151 88.1h.1M151 92.9h.1M151.9 99.7h.1M151.9 87.3h.1M151.9 92h.1"/>
<path d="M151.9 99.7l-.9 .7M151.9 99.7l.4 .3M151.9 87.3l-.9 .8M151.9 87.3l.4 .4M151.9 92l-.9 .9M151.9 92l.4 .5M152.3 87.7h.1M152.3 92.5h.1M164.9 82.1h.1M164.9 83.7h.1M164.9 82.1l.8 .8M164.9 83.7l.8 .8"/>
<path d="M165.4 84.9h.1M165.4 80.9l.3 .3M165.7 81.2h.1M165.7 82.9h.1M165.7 84.5h.1M165.7 81.2l-.8 .9M165.7 82.9l-.8 .8M165.7 84.5l-.3 .4M171.8 82.1h.1M171.8 83.7h.1M171.8 82.1l.8 .8M171.8 83.7l.8 .8"/>
<path d="M172.2 84.9h.1M172.2 80.9l.4 .3M172.6 81.2h.1M172.6 82.9h.1M172.6 84.5h.1M172.6 81.2l-.8 .9M172.6 82.9l-.8 .8M172.6 84.5l-.4 .4M177.8 94.2h2.5M177.8 93.5h2.5M178.6 82.1h.1M178.6 83.7h.1"/>
<path d="M178.6 82.1l.8 .8M178.6 83.7l.8 .8M179.1 93.5h.1M179.1 94.2h.1M179.1 84.9h.1M179.1 93.1v.4M179.1 94.2v.4M179.1 80.9l.3 .3M179.4 81.2h.1M179.4 82.9h.1M179.4 84.5h.1M179.4 81.2l-.8 .9"/>
<path d="M179.4 82.9l-.8 .8M179.4 84.5l-.3 .4M180.3 94.2h.1M180.3 93.5h.1M202.4 86.3h8.2v24.7h-8.2zM35.1 117.4h2.5M35.1 116.8h2.5M36 110.6h.1M36 109h.1M36 107.3h.1M36 110.6l.4 .4M36 109l.8 .7"/>
<path d="M36 107.3l.8 .8M36.4 106.9h.1M36.4 116.8h.1M36.4 117.4h.1M36.4 106.9l-.4 .4M36.4 116.5v.3M36.4 117.4v.5M36.8 109.7h.1M36.8 108.1h.1M36.8 109.7l-.8 .9M36.8 108.1l-.8 .9M37.6 117.4h.1"/>
<path d="M37.6 116.8h.1M39.1 111h5.5v5.5h-5.5zM39.1 104.2h.1M39.1 113.7h.1M39.1 104.2l.4 .4M39.1 113.7h1.4M39.5 104.6h.1M40.4 103.7h.1M40.4 103.7l.8 .9M40.4 103.7l-.9 .9M40.5 114.5h.1M40.5 113v1.5"/>
<path d="M41.1 115.2h.1M41.1 112.4h.1M41.1 115.2h1.6M41.1 112.4v2.8M41.1 112.4h1.6M41.2 104.6h.1M42 103.7h.1M42 103.7l.8 .9M42 103.7l-.8 .9M42.7 115.2h.1M42.7 112.4h.1M42.7 112.4v2.8"/>
<path d="M42.8 104.6h.1M43.3 114.5h.1M43.3 104.2l-.5 .4M43.3 113v1.5M43.3 113.7h1.3M44.6 113.7h.1M46.1 117.4h2.5M46.1 116.8h2.5M47.3 116.8h.1M47.3 117.4h.1M47.3 116.5v.3M47.3 117.4v.5"/>
<path d="M48.6 117.4h.1M48.6 116.8h.1M51.5 112.4h2.7M52.8 113.7h.1M52.8 113a2.17 2.17 0 0 1 1.3 .4M52.8 113a2.15 2.15 0 0 0-1.3 .4M52.8 113v.7M54.2 112.4h.1M58.5 113.4h2.5M58.5 112.6h2.5M59.7 112.6h.1M59.7 113.4h.1"/>
<path d="M59.7 112.4v.2M59.7 113.4v.3M61 113.4h.1M61 112.6h.1M138.9 119.6h.1M138.9 119.6l.8 .9M139.3 119.2h.1M139.3 119.2l-.4 .4M148.6 104.4h.1M148.6 104.4l-.4 .4M148.6 104.4l.8 .9M149.4 105.3h.1"/>
<path d="M149.4 100.4h.1M150.2 104.4h.1M150.2 104.4l-.8 .9M150.2 104.4l.8 .9M151 105.3h.1M151 100.4h.1M151.9 104.4h.1M151.9 104.4l-.9 .9M151.9 104.4l.4 .4M152.3 104.8h.1M152.3 100h.1M164.9 109.5h.1"/>
<path d="M164.9 111.2h.1M164.9 109.5l.8 .8M164.9 111.2l.8 .7M165.4 112.4h.1M165.4 108.3l.3 .3M165.7 108.6h.1M165.7 110.3h.1M165.7 111.9h.1M165.7 108.6l-.8 .9M165.7 110.3l-.8 .9M165.7 111.9l-.3 .5M170.9 118.8h2.5"/>
<path d="M170.9 118.1h2.5M171.8 109.5h.1M171.8 111.2h.1M171.8 109.5l.8 .8M171.8 111.2l.8 .7M172.2 112.4h.1M172.2 118.1h.1M172.2 118.8h.1M172.2 108.3l.4 .3M172.2 117.9v.2M172.2 118.8v.4M172.6 108.6h.1"/>
<path d="M172.6 110.3h.1M172.6 111.9h.1M172.6 108.6l-.8 .9M172.6 110.3l-.8 .9M172.6 111.9l-.4 .5M173.4 118.8h.1M173.4 118.1h.1M176.3 105.5h.2M176.3 101.4h.2M176.5 105.5h.1M176.5 104.3h.1M176.5 101.4h.1"/>
<path d="M176.5 100.2h.1M176.5 100.2v2.4M176.5 104.3v2.5M177.3 104.3h.1M177.3 105.5h.1M177.3 100.2h.1M177.3 101.4h.1M177.3 105.5h.3M177.3 100.2v2.4M177.3 104.3v2.5M177.3 101.4h.3M200 117.4h.1"/>
<path d="M200 116.1h.1M200 117.4l-.4 .5M200 117.4l.8 .9M200 116.1l-.4 .4M200 116.1l.8 .8M200.8 118.3h.1M200.8 116.9h.1M201.7 117.4h.1M201.7 116.1h.1M201.7 117.4l-.9 .9M201.7 117.4l.8 .9M201.7 116.1l-.9 .8"/>
<path d="M201.7 116.1l.8 .8M202.5 118.3h.1M202.5 116.9h.1M203.3 117.4h.1M203.3 116.1h.1M203.3 117.4l-.8 .9M203.3 117.4l.4 .5M203.3 116.1l-.8 .8M203.3 116.1l.4 .4M203.7 117.9h.1M203.7 116.5h.1M90 139.4h2.5"/>
<path d="M90 138.7h2.5M91.3 138.7h.1M91.3 139.4h.1M91.3 138.4v.3M91.3 139.4v.4M92.5 139.4h.1M92.5 138.7h.1M138.9 123h.1M138.9 121.3h.1M138.9 123l.4 .4M138.9 121.3l.8 .8M139.7 122.1h.1"/>
<path d="M139.7 120.5h.1M139.7 122.1l-.8 .9M139.7 120.5l-.8 .8M176.3 131.6h.2M176.5 131.6h.1M176.5 130.3h.1M176.5 130.3v2.6M177.3 130.3h.1M177.3 131.6h.1M177.3 130.3v2.6M177.3 131.6h.3M95.5 142.2h2.5"/>
<path d="M95.5 141.5h2.5M96.8 141.5h.1M96.8 142.2h.1M96.8 141.2v.3M96.8 142.2v.4M98 142.2h.1M98 141.5h.1"/>
</g>
<circle cx="122.8" cy="80.8" r="1.36" fill="#00f" stroke="#00f" stroke-width=".14"/>
<g fill="none" stroke="#804000" stroke-width=".14">
<path d="M88 74.5h.1M88.1 73.6l.9 .9M88.9 73.6l-.9 .9M89 74.5h.1M90.8 74.5h.1M90.8 73.6l1 .9M91.7 73.6l-.9 .9M91.8 74.5h.1M93.5 74.5h.1M93.6 73.6l.9 .9M94.4 73.6l-.9 .9M94.5 74.5h.1"/>
<path d="M96.3 74.5h.1M96.4 73.6l.9 .9M97.2 73.6l-.9 .9M97.3 74.5h.1M99 74.5h.1M99.1 73.6l.9 .9M99.9 73.6l-.9 .9M100 74.5h.1M110 74.5h.1M110.1 73.6l.9 .9M110.9 73.6l-.9 .9M111 74.5h.1"/>
<path d="M112.7 74.5h.1M112.8 73.6l.9 .9M113.6 73.6l-.9 .9M113.7 74.5h.1M197.7 96.4h.1M197.8 95.5l.9 .9M198.6 95.5l-.9 .9M198.7 96.4h.1M71.5 115.7h.1M71.6 114.7l1 1M72.5 114.7l-1 1M72.6 115.7h.1"/>
<path d="M129.1 104.7h.1M129.1 118.4h.1M129.2 103.7l.9 1M129.2 117.4l.9 1M130 103.7l-.9 1M130 117.4l-.9 1M130.1 104.7h.1M130.1 118.4h.1M214.2 103.3h.1M214.2 104.7h.1M214.3 102.4l.9 .9M214.3 103.7l.9 1"/>
<path d="M215.1 102.4l-.9 .9M215.1 103.7l-.9 1M215.2 103.3h.1M215.2 104.7h.1M85.3 132.1h.1M85.3 131.2l1 .9M86.2 131.2l-.9 .9M86.3 132.1h.1M88 132.1h.1M88.1 131.2l.9 .9M88.9 131.2l-.9 .9M89 132.1h.1"/>
<path d="M101.7 132.1h.1M101.8 131.2l.9 .9M102.6 131.2l-.9 .9M102.7 132.1h.1M115.4 132.1h.1M115.5 131.2l.9 .9M116.3 131.2l-.9 .9M116.4 132.1h.1"/>
</g>
<text font-size="2.9" x="214.7" y="76.4">RJ45 WITH MAGNETICS</text>
<g font-size="1.8" fill="#f00">
<text x="142" y="80.2">Options (1)</text>
<text x="142" y="82">Damping resistor.</text>
<text x="190" y="126.8">(1) Options -For EMI reduction.</text>
<text x="194.4" y="128.6">a. Apply Damping resistors.</text>
<text x="195.5" y="130.4">(In our case, 33ohm was best for EMI reduction.)</text>
<text x="194.4" y="132.2">b. Do not place power jack nearby RJ-45 connector.</text>
<text x="194.4" y="134">c. Void power and ground planes under discrete magnetic components.</text>
<text x="194.4" y="135.7">d. Use equal length differential MDI (Medium Dependent Interface) signal traces.</text>
<text x="194.4" y="137.5">e. Use stable power source.</text>
<text x="194.4" y="139.3">f. Use high quality CAT5E.</text>
<text x="194.4" y="141.1">g. Use ferromagnetic bead between digital vdd and analog vdd.</text>
<text x="196.6" y="142.8">(Impedance of between 100 and 2000 ohms at 100MHz is adequate.)</text>
</g>
<g font-size="1.3">
<text x="85.4" y="77.1" transform="rotate(-90 85.4 77.1)">37</text>
<text x="88.1" y="77.1" transform="rotate(-90 88.1 77.1)">38</text>
<text x="90.9" y="77.1" transform="rotate(-90 90.9 77.1)">39</text>
<text x="93.6" y="77.1" transform="rotate(-90 93.6 77.1)">40</text>
<text x="96.4" y="77.1" transform="rotate(-90 96.4 77.1)">41</text>
<text x="99.1" y="77.1" transform="rotate(-90 99.1 77.1)">42</text>
<text x="101.9" y="77.1" transform="rotate(-90 101.9 77.1)">43</text>
<text x="104.6" y="77.1" transform="rotate(-90 104.6 77.1)">44</text>
<text x="107.4" y="77.1" transform="rotate(-90 107.4 77.1)">45</text>
<text x="110.2" y="77.1" transform="rotate(-90 110.2 77.1)">46</text>
<text x="112.9" y="77.1" transform="rotate(-90 112.9 77.1)">47</text>
<text x="115.6" y="77.1" transform="rotate(-90 115.6 77.1)">48</text>
<text x="73.9" y="87.4">36</text>
<text x="126.5" y="87.4">1</text>
<text x="200.7" y="87.4">1</text>
<text x="200.7" y="88.7">2</text>
<text x="73.9" y="95.6">33</text>
<text x="73.9" y="92.8">34</text>
<text x="73.9" y="90.1">35</text>
<text x="126.5" y="90.1">2</text>
<text x="126.5" y="92.8">3</text>
<text x="126.5" y="95.6">4</text>
<text x="200.7" y="90.1">3</text>
<text x="200.7" y="91.5">4</text>
<text x="200.7" y="92.8">5</text>
<text x="200.7" y="94.2">6</text>
<text x="200.7" y="95.6">7</text>
<text x="73.9" y="101.1">31</text>
<text x="73.9" y="98.3">32</text>
<text x="126.5" y="98.3">5</text>
<text x="126.5" y="101.1">6</text>
<text x="200.1" y="101.1">10</text>
<text x="200.7" y="97">8</text>
<text x="200.7" y="99.7">9</text>
<text x="73.9" y="106.5">29</text>
<text x="73.9" y="103.8">30</text>
<text x="126.5" y="103.8">7</text>
<text x="126.5" y="106.5">8</text>
<text x="200.1" y="105.2">12</text>
<text x="200.1" y="103.8">11</text>
<text x="200.1" y="108">13</text>
<text x="211.5" y="102.5">15</text>
<text x="211.5" y="103.8">16</text>
<text x="37.5" y="113.4">3</text>
<text x="45.6" y="113.4">1</text>
<text x="73.9" y="112">27</text>
<text x="73.9" y="109.3">28</text>
<text x="126.5" y="109.3">9</text>
<text x="126.5" y="112">10</text>
<text x="200.1" y="109.3">14</text>
<text x="40.1" y="118.1" transform="rotate(-90 40.1 118.1)">4</text>
<text x="42.9" y="118.1" transform="rotate(-90 42.9 118.1)">2</text>
<text x="73.9" y="117.5">25</text>
<text x="73.9" y="114.8">26</text>
<text x="126.5" y="114.8">11</text>
<text x="126.5" y="117.5">12</text>
<text x="85.4" y="129.7" transform="rotate(-90 85.4 129.7)">24</text>
<text x="88.1" y="129.7" transform="rotate(-90 88.1 129.7)">23</text>
<text x="90.9" y="129.7" transform="rotate(-90 90.9 129.7)">22</text>
<text x="93.6" y="129.7" transform="rotate(-90 93.6 129.7)">21</text>
<text x="96.4" y="129.7" transform="rotate(-90 96.4 129.7)">20</text>
<text x="99.1" y="129.7" transform="rotate(-90 99.1 129.7)">19</text>
<text x="101.9" y="129.7" transform="rotate(-90 101.9 129.7)">18</text>
<text x="104.6" y="129.7" transform="rotate(-90 104.6 129.7)">17</text>
<text x="107.4" y="129.7" transform="rotate(-90 107.4 129.7)">16</text>
<text x="110.2" y="129.7" transform="rotate(-90 110.2 129.7)">15</text>
<text x="112.9" y="129.7" transform="rotate(-90 112.9 129.7)">14</text>
<text x="115.6" y="129.7" transform="rotate(-90 115.6 129.7)">13</text>
</g>
<g font-size="1.3" fill="#004080">
<text x="86.4" y="81.7" transform="rotate(-90 86.4 81.7)">RSTn</text>
<text x="89.1" y="82" transform="rotate(-90 89.1 82)">RSVD</text>
<text x="91.9" y="82" transform="rotate(-90 91.9 82)">RSVD</text>
<text x="94.6" y="82" transform="rotate(-90 94.6 82)">RSVD</text>
<text x="97.4" y="82" transform="rotate(-90 97.4 82)">RSVD</text>
<text x="100.1" y="82" transform="rotate(-90 100.1 82)">RSVD</text>
<text x="102.8" y="83.7" transform="rotate(-90 102.8 83.7)">PMODE2</text>
<text x="105.6" y="83.7" transform="rotate(-90 105.6 83.7)">PMODE1</text>
<text x="108.3" y="83.7" transform="rotate(-90 108.3 83.7)">PMODE0</text>
<text x="111.1" y="80.4" transform="rotate(-90 111.1 80.4)">NC</text>
<text x="113.8" y="80.4" transform="rotate(-90 113.8 80.4)">NC</text>
<text x="116.5" y="82.1" transform="rotate(-90 116.5 82.1)">AGND</text>
<text x="76.9" y="88.3">INTn</text>
<text x="122.6" y="88.3">TXN</text>
<text x="203" y="88.3">TD+</text>
<text x="203" y="89.7">TCT</text>
<text x="76.9" y="93.7">MISO</text>
<text x="76.9" y="91">MOSI</text>
<text x="121.5" y="93.7">AGND</text>
<text x="122.7" y="91">TXP</text>
<text x="203" y="91">TD-</text>
<text x="203" y="92.4">RD+</text>
<text x="203" y="93.7">RCT</text>
<text x="203" y="95.2">RD-</text>
<text x="76.9" y="99.2">SCSn</text>
<text x="76.9" y="96.5">SCLK</text>
<text x="121.7" y="96.5">AVDD</text>
<text x="122.4" y="99.2">RXN</text>
<text x="203" y="96.5">NC</text>
<text x="203" y="97.9">GHs_GND</text>
<text x="203" y="100.6">GRN-</text>
<text x="76.9" y="107.5">GND</text>
<text x="76.9" y="104.7">XI/CLKIN</text>
<text x="76.9" y="102">XO</text>
<text x="121.7" y="107.5">AVDD</text>
<text x="122.3" y="104.7">DNC</text>
<text x="122.5" y="102">RXP</text>
<text x="203" y="106.1">YLW+</text>
<text x="203" y="104.7">YLW-</text>
<text x="203" y="102">GRN+</text>
<text x="207.4" y="103.4">MH1</text>
<text x="207.4" y="104.7">MH2</text>
<text x="76.9" y="113">ACTLED</text>
<text x="76.9" y="110.3">VDD</text>
<text x="120.3" y="113">EXRES1</text>
<text x="121.5" y="110.3">AGND</text>
<text x="203" y="108.9">CH_GND1</text>
<text x="203" y="110.3">CH_GND2</text>
<text x="76.9" y="118.5">LINKLED</text>
<text x="76.9" y="115.8">DUPLED</text>
<text x="121.7" y="115.8">AVDD</text>
<text x="123.2" y="118.5">NC</text>
<text x="86.4" y="126.8" transform="rotate(-90 86.4 126.8)">SPDLED</text>
<text x="89.1" y="126.8" transform="rotate(-90 89.1 126.8)">RSVD</text>
<text x="91.9" y="126.8" transform="rotate(-90 91.9 126.8)">1V2O</text>
<text x="94.6" y="126.8" transform="rotate(-90 94.6 126.8)">AVDD</text>
<text x="97.4" y="126.8" transform="rotate(-90 97.4 126.8)">TOCAP</text>
<text x="100.1" y="126.8" transform="rotate(-90 100.1 126.8)">AGND</text>
<text x="102.8" y="126.8" transform="rotate(-90 102.8 126.8)">VBG</text>
<text x="105.6" y="126.8" transform="rotate(-90 105.6 126.8)">AVDD</text>
<text x="108.3" y="126.8" transform="rotate(-90 108.3 126.8)">AGND</text>
<text x="111.1" y="126.8" transform="rotate(-90 111.1 126.8)">AVDD</text>
<text x="113.8" y="126.8" transform="rotate(-90 113.8 126.8)">AGND</text>
<text x="116.5" y="126.8" transform="rotate(-90 116.5 126.8)">NC</text>
</g>
<g font-size="1.2">
<text x="132.4" y="44.9">3V3D</text>
<text x="146.1" y="44.9">3V3A</text>
<text x="131.1" y="55.9">3V3A</text>
<text x="34.5" y="75.6">SCLK</text>
<text x="34.5" y="77">SCSn</text>
<text x="34.6" y="72.9">MOSI</text>
<text x="34.6" y="74.3">MISO</text>
<text x="117.3" y="75.1">GND</text>
<text x="163.9" y="75.1">3V3A</text>
<text x="170.8" y="72.3">GND</text>
<text x="34" y="82.5">RSTn</text>
<text x="35.1" y="79.8">INTn</text>
<text x="140" y="97">GND</text>
<text x="174.9" y="98.4">GND</text>
<text x="190" y="97">3V3D</text>
<text x="51.5" y="106.6">3V3D</text>
<text x="142" y="113.5">GND</text>
<text x="190" y="116.3">CGND</text>
<text x="46" y="124.5">GND</text>
<text x="63.8" y="121.7">GND</text>
<text x="170.8" y="124.5">GND</text>
<text x="137.9" y="128.5">GND</text>
<text x="106.3" y="139.5">GND</text>
<text x="111.8" y="139.5">GND</text>
<text x="169.4" y="139.5">GND</text>
<text x="183.1" y="139.5">CGND</text>
<text x="89.9" y="146.4">GND</text>
<text x="95.3" y="149.1">GND</text>
<text x="235.3" y="198.6">Title</text>
<text x="235.3" y="202.6">Size</text>
<text x="236.6" y="204">C</text>
<text x="240.8" y="202.6">Document Number</text>
<text x="240.8" y="204">&lt;Doc&gt;</text>
<text x="240.8" y="199.9">W5500-Ref-RJ45WithMag</text>
<text x="280.5" y="202.6">Rev</text>
<text x="235.3" y="206.8">Date:</text>
<text x="242.4" y="206.8">Monday, April 06, 2015</text>
<text x="262.7" y="206.8">Sheet</text>
<text x="269.6" y="206.8">2</text>
<text x="273.6" y="206.8">of</text>
<text x="277.8" y="206.8">2</text>
</g>
<g font-size="1.2" fill="#000080">
<text x="136.5" y="49">L1</text>
<text x="136.5" y="50.4">HH-1M1608-121JT</text>
<text x="139.3" y="65.5">C1</text>
<text x="144.8" y="65.5">C2</text>
<text x="150.2" y="65.5">C3</text>
<text x="155.7" y="65.5">C4</text>
<text x="161.2" y="65.5">C5</text>
<text x="166.7" y="65.5">C6</text>
<text x="173.6" y="65.5">C7</text>
<text x="139.3" y="66.7">0.1uF</text>
<text x="144.8" y="66.7">0.1uF</text>
<text x="150.2" y="66.7">0.1uF</text>
<text x="155.7" y="66.7">0.1uF</text>
<text x="161.2" y="66.7">0.1uF</text>
<text x="166.7" y="66.7">0.1uF</text>
<text x="173.6" y="66.7">10uF/16V</text>
<text x="122.9" y="77.3">U1</text>
<text x="166.7" y="82">R1</text>
<text x="166.7" y="83.3">49R9 1%</text>
<text x="173.6" y="82">R2</text>
<text x="173.6" y="83.3">49R9 1%</text>
<text x="180.4" y="82">R3</text>
<text x="180.4" y="83.3">10R 1%</text>
<text x="149.5" y="86.7">R21</text>
<text x="149.5" y="89.5">0R</text>
<text x="202.4" y="86">P1</text>
<text x="149.5" y="91.5">R22</text>
<text x="149.5" y="94.2">0R</text>
<text x="173.6" y="95.7">22nF</text>
<text x="174.9" y="94.2">C8</text>
<text x="149.5" y="99.1">R23</text>
<text x="149.5" y="101.9">0R</text>
<text x="173.6" y="101.1">C9</text>
<text x="177.6" y="101.1">6.8nF</text>
<text x="37.8" y="103.9">R4</text>
<text x="41.9" y="103.9">1M</text>
<text x="149.5" y="103.9">R24</text>
<text x="149.5" y="106.6">0R</text>
<text x="173.6" y="105.3">C10</text>
<text x="177.6" y="105.3">6.8nF</text>
<text x="33.6" y="109.4">R5</text>
<text x="33.6" y="110.8">0R</text>
<text x="40.8" y="110.8">25MHz</text>
<text x="43" y="109.4">Y1</text>
<text x="54.2" y="113.5">C11</text>
<text x="61" y="113.5">C12</text>
<text x="166.7" y="109.4">R6</text>
<text x="166.7" y="110.8">49R9 1%</text>
<text x="173.6" y="109.4">R7</text>
<text x="173.6" y="110.8">49R9 1%</text>
<text x="202.4" y="112.1">J1B1211CCD</text>
<text x="32.3" y="117.6">C13</text>
<text x="32.3" y="119">18pF</text>
<text x="48.8" y="117.6">C14</text>
<text x="48.8" y="118.8">18pF</text>
<text x="54.2" y="114.7">10uF/16V</text>
<text x="61" y="114.7">0.1uF</text>
<text x="168.1" y="119">C15</text>
<text x="198.2" y="117.6">R9</text>
<text x="198.2" y="116.3">R8</text>
<text x="202.4" y="117.6">330R</text>
<text x="202.4" y="116.3">330R</text>
<text x="141.5" y="120.3">R10</text>
<text x="141.5" y="122">12.4k 1%</text>
<text x="166.7" y="120.3">10nF</text>
<text x="120.5" y="129.1">W5500</text>
<text x="176.3" y="129.3">C16</text>
<text x="176.3" y="134.9">1nF/2kV</text>
<text x="87.1" y="139.5">C17</text>
<text x="87.1" y="140.8">10nF</text>
<text x="92.6" y="142.3">C18</text>
<text x="92.6" y="143.7">4.7uF</text>
</g>
<g font-size="1.2" fill="#f00">
<text x="105.2" y="65.5">PMODE2</text>
<text x="77.6" y="71">RSTn</text>
<text x="106.6" y="66.9">PMODE1</text>
<text x="107.9" y="68.3">PMODE0</text>
<text x="47.9" y="75.1">SCLK</text>
<text x="47.9" y="76.5">SCSn</text>
<text x="48" y="73.8">MISO</text>
<text x="48" y="72.3">MOSI</text>
<text x="47.6" y="82">RSTn</text>
<text x="48.4" y="79.2">INTn</text>
<text x="61.3" y="87.5">INTn</text>
<text x="139.5" y="87.5">TXN</text>
<text x="160.1" y="87.5">TXP</text>
<text x="61.3" y="95.7">SCLK</text>
<text x="61.3" y="92.9">MISO</text>
<text x="61.3" y="90.2">MOSI</text>
<text x="139.5" y="90.2">TXP</text>
<text x="160.1" y="90.2">TXN</text>
<text x="54.4" y="101.2">XO</text>
<text x="61.3" y="98.4">SCSn</text>
<text x="134.7" y="98.4">RXN</text>
<text x="134.7" y="101.2">RXP</text>
<text x="160.1" y="101.2">RXP</text>
<text x="54.4" y="103.9">XI</text>
<text x="160.1" y="105.3">RXN</text>
<text x="134" y="112.1">EXRES1</text>
<text x="206.8" y="116.3">LINKLED</text>
<text x="206.8" y="117.6">ACTLED</text>
<text x="59.9" y="125.8">ACTLED</text>
<text x="59.9" y="128.6">LINKLED</text>
<text x="91" y="135.5" transform="rotate(-90 91 135.5)">1V2O</text>
<text x="96.5" y="139.5" transform="rotate(-90 96.5 139.5)">TOCAP</text>
</g>
<g font-size="1">
<text x="37.8" y=".9">5</text>
<text x="92.6" y=".9">4</text>
<text x="147.5" y=".9">3</text>
<text x="202.4" y=".9">2</text>
<text x="257.2" y=".9">1</text>
<text x="9.3" y="27.8">D</text>
<text x="285" y="27.8">D</text>
<text x="9.3" y="79.2">C</text>
<text x="285" y="79.2">C</text>
<text x="9.3" y="130.7">B</text>
<text x="285" y="130.7">B</text>
<text x="9.3" y="182">A</text>
<text x="285" y="182">A</text>
<text x="37.8" y="208">5</text>
<text x="92.6" y="208">4</text>
<text x="147.5" y="208">3</text>
<text x="202.4" y="208">2</text>
<text x="257.2" y="208">1</text>
</g>
</svg>
